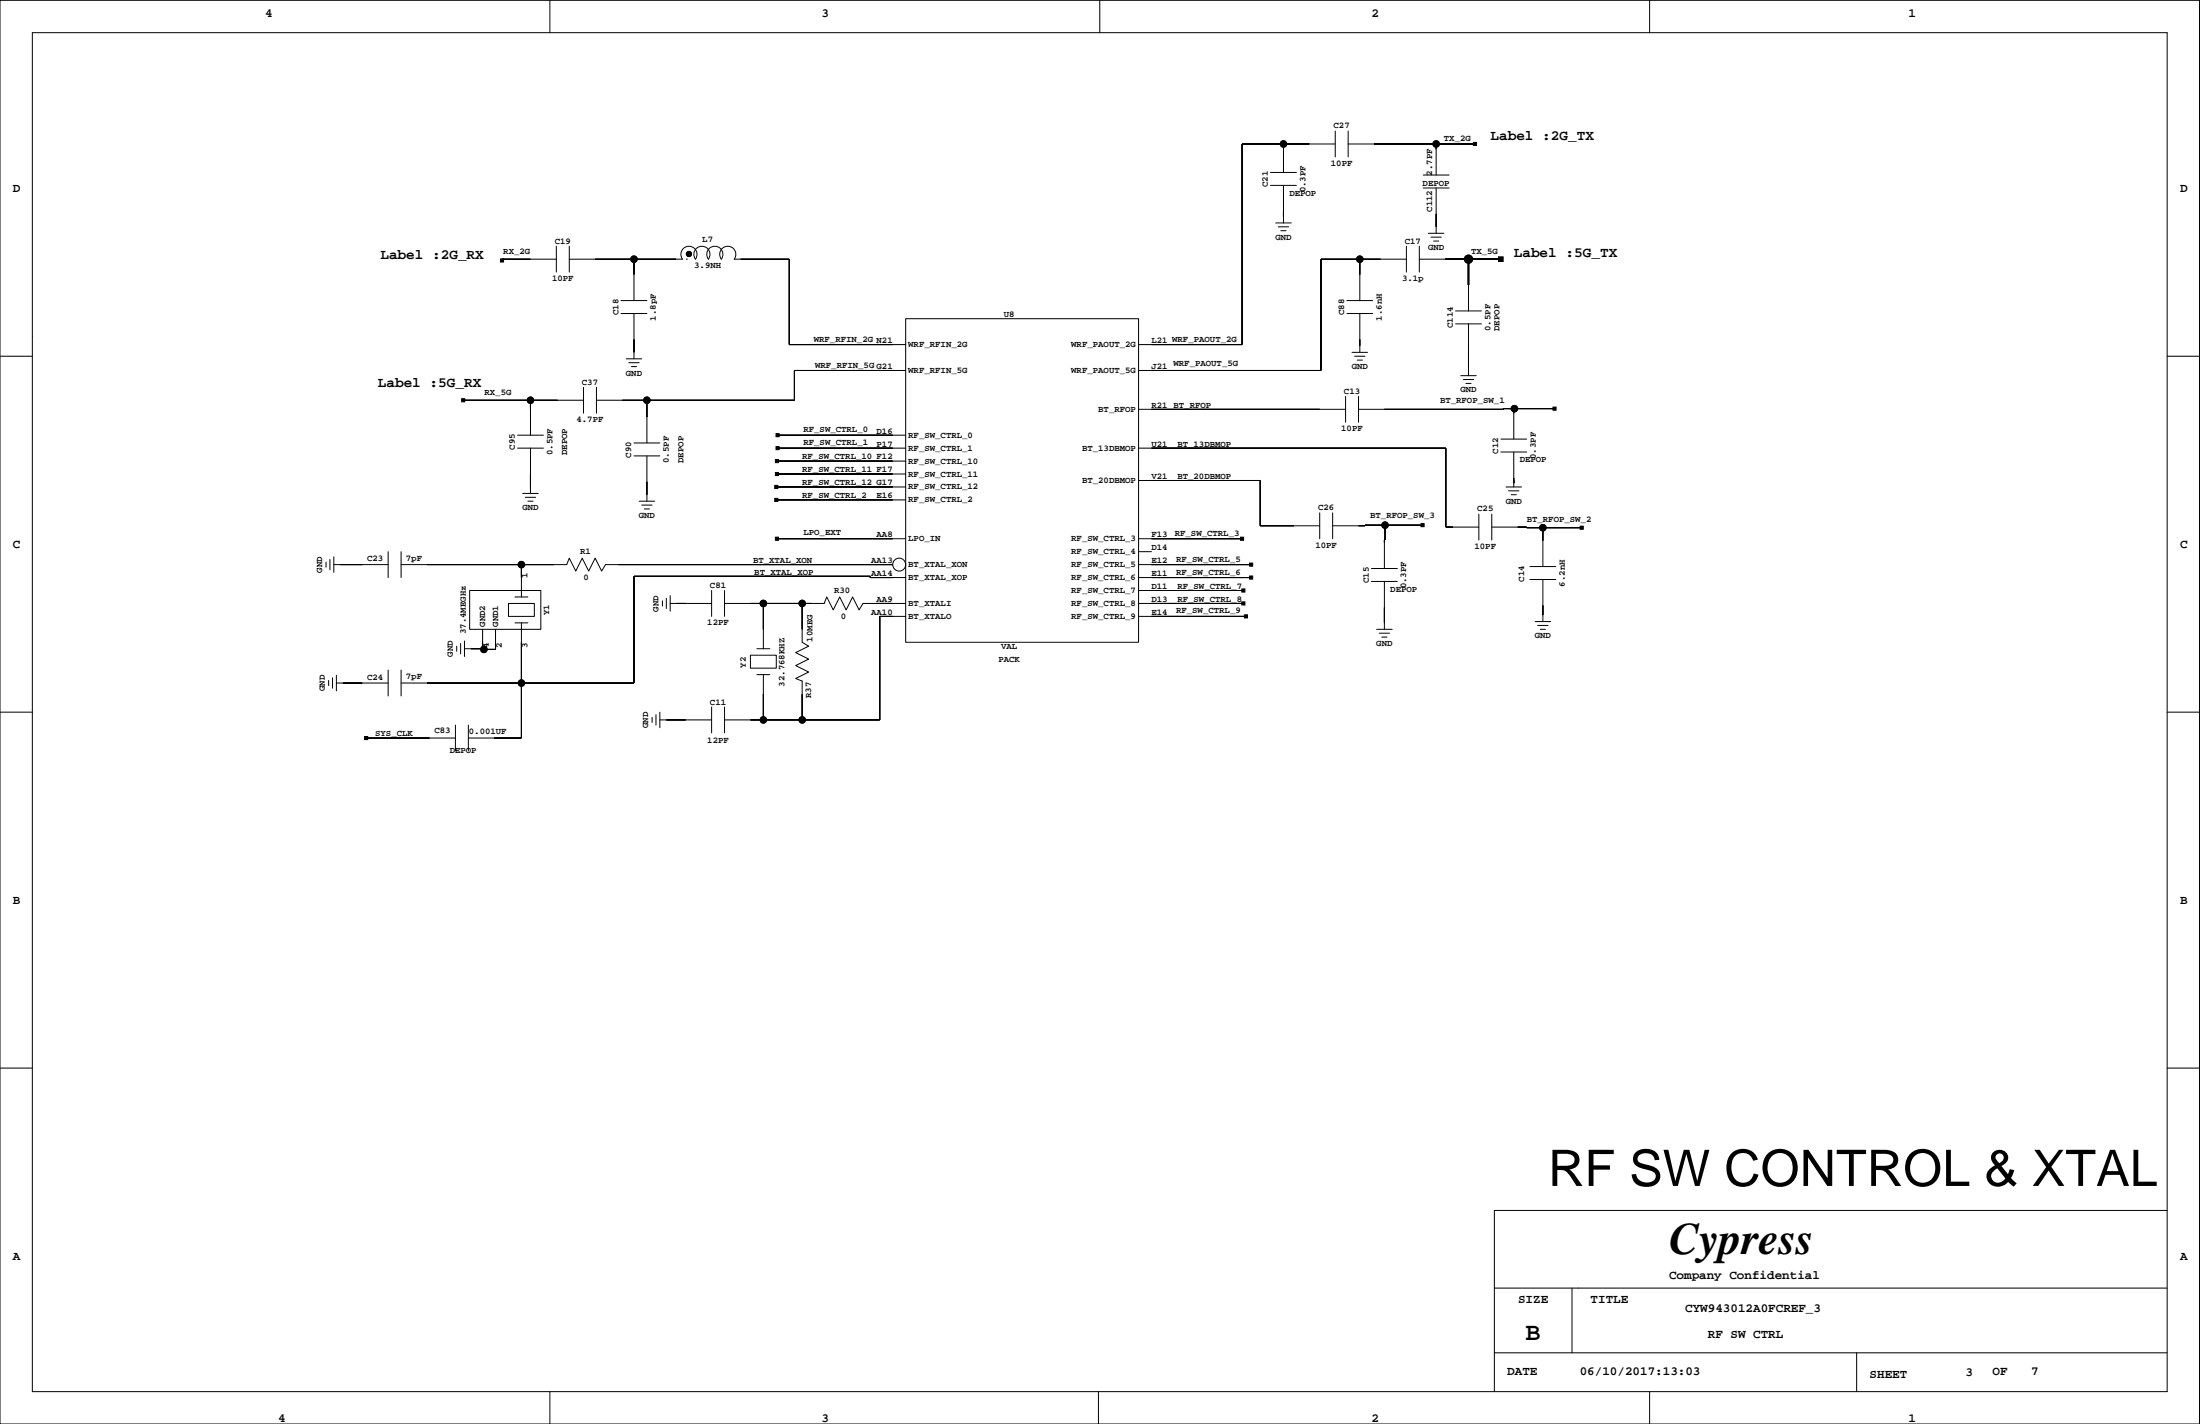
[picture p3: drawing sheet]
<svg xmlns="http://www.w3.org/2000/svg" width="432mm" height="279mm" viewBox="0 0 432 279" stroke-linecap="round" stroke-linejoin="round" font-family="sans-serif">
<g fill="none" stroke="#000" stroke-width=".2">
<path d="M0 .1h431.7v279.3h-431.7zM6.3 6.4h419.1v266.7h-419.1zM107.9 .1v6.3M215.9 .1v6.3M323.8 .1v6.3M249.4 36.4h5.1M249.4 33.8h5.1M251.9 28.3v5.5M251.9 36.4v7.3M262.1 28.3h-18.3v39.3h-20.3M262.1 25.7v5.1M264.6 28.3h24.9"/>
<path d="M264.6 25.7v5.1M279.3 34.3h5.1M279.3 36.9h5.1M281.9 28.3v6M281.9 36.9v8.9M109.2 50.9h-10.7v.2M109.2 48.3v5.1M111.7 50.9h22.3a1.59 1.59 0 0 1 .2-2.2 1.59 1.59 0 0 1 2.1 0 1.59 1.59 0 0 1 .2 2.2 1.59 1.59 0 0 1 .2-2.2 1.59 1.59 0 0 1 2.1 0 1.59 1.59 0 0 1 .2 2.2M111.7 48.3v5.1M121.9 59h5.1M124.4 50.9v8.1M134.7 50.9h.1"/>
<path d="M139 50.9a1.59 1.59 0 0 1 .2-2.2 1.59 1.59 0 0 1 2.2 0 1.59 1.59 0 0 1 .2 2.2 1.59 1.59 0 0 1 .2-2.2 1.59 1.59 0 0 1 2.1 0 1.59 1.59 0 0 1 .2 2.2h10.8v16.7h22.9M250.4 43.7h3M250.9 44.5h2M251.4 45.3h1M264.4 59h5M266.9 50.9v8.1M276 50.9h-16.7v21.8h-35.8M276 48.3v5.1M278.6 50.9h5.1M278.6 48.3v5.1M280.4 45.8h3M280.9 46.5h2"/>
<path d="M281.4 47.3h1M288.2 55.9v5.1M0 69.9h6.3M90.9 78.5h23.6M104.1 78.5v6.9M114.5 76v5.1M117.1 76v5.1M121.9 61.5h5.1M122.9 70.4h3.1M123.4 71.2h2M123.9 71.9h1M124.4 61.5v8.9"/>
<path d="M127 78.5v8.4M177.8 62.5h45.7v63.5h-45.7zM177.8 72.7h-21.9v5.8h-38.8M264.1 77.8v5M264.4 61.5h5M265.4 69.1h3M265.9 69.9h2M266.4 70.7h1M266.6 77.8v5M266.9 61.5v7.6M285.7 63.5h5.1M285.7 61h5.1"/>
<path d="M286.7 73.7h3M287.2 74.5h2M287.7 75.2h1M288.2 63.5v10.2M425.4 69.9h6.3M101.6 87.9h5.1M101.6 85.4h5.1M102.6 96.8h3M103.1 97.6h2M103.6 98.3h1M104.1 87.9v8.9M124.4 89.5h5.1"/>
<path d="M124.4 86.9h5.1M125.4 98.3h3.1M126 99.1h2M126.5 99.9h1M127 89.5v8.8M131.4 87h.1M152.4 95.5h25.4M152.4 98.1h25.4M152.5 90.5h25.3M152.5 93h25.3M152.6 87.9h25.2M152.6 85.4h25.2"/>
<path d="M223.5 87.9h60.3v15.5h6.5M223.5 94.3h23.8v8.9h11.7M223.5 80.3h40.6M294.6 88.7h5.1M294.6 86.2h5.1M295.6 95.5h3M296.1 96.3h2M296.6 97.1h1M297.1 88.7v6.8M297.2 80.2v.6h-.1v5.4M305.1 80.2l-38.5 .1M64 110.3v1"/>
<path d="M64.8 109.8v2M65.5 110.8h10.7M65.5 109.3v3M76.2 108.2v5.1M78.7 110.8h32.5l.5-1.3 1.3 2.6 1.3-2.6 1.2 2.6 1.3-2.6 1.3 2.6 .7-1.3h56.4M78.7 108.2v5.1M92.2 115.9h13.9v7.6h-13.9zM99.8 118.4h5.1v2.5h-5.1zM101.1 117.1h2.5M102.3 110.8v6.3M130 117.9v1M130.8 117.4v2"/>
<path d="M131.5 118.4h8.2M131.5 116.9v3M139.7 115.9v5M142.2 118.4h19.6l.5-1.3 1.2 2.6 1.3-2.6 1.3 2.6 1.2-2.6 1.3 2.6 .8-1.3h8.4M142.2 115.9v5M149.8 118.4v8.9M152.5 105.7h25.3M157.4 118.4v7.6l1.3 .8-2.5 1.3 2.5 1.2-2.5 1.3 2.5 1.3-2.5 1.2 1.2 .5v7.7M175.2 110.8h.1M177.8 113.3h-7v-.2h-46.4v20.9h-45.7M223.5 110.8h22.1M223.5 118.4h20.5"/>
<path d="M223.5 105.7h20.3M223.5 113.3h22.1M223.5 108.2h2.5M223.5 115.9h20.5M259 100.6v5.1M261.6 100.6v5.1M269.2 114.1h5.1M269.2 111.5h5.1M271.7 114.1v9.4M271.8 103l-.1 8.5M279.2 103l-17.6 .2M290.3 100.9v5.1"/>
<path d="M292.8 103.4l17.6 .1M292.8 100.9v5.1M300.3 113.7h5.1M300.3 111.2h5.1M302.8 103.5v7.7M302.8 113.7v8.3M0 139.7h6.3M64.5 133.5v1M65.3 133v2M66 134h10.2M66 132.5v3M76.2 131.5v5.1"/>
<path d="M78.7 131.5v5.1M89.6 126.8v1M90.4 126.3v2M91.2 127.3h3.8v.1M91.2 125.8v3M94.7 123.5v3.9h2.6v-3.9M101.1 122.2h2.5M102.3 122.2v22.6h-10.4M129.5 139.7v3.1M139.7 138.7v5.1M142.2 138.7v5.1M147.3 128.6h5.1v2.5h-5.1z"/>
<path d="M148.6 127.3h2.5M148.6 132.4h2.5M149.8 132.4v8.9M177.8 120.9h-5.1v20.4h-30.5M223.5 120.9h21M270.2 123.5h3M270.7 124.2h2M271.2 125h1M301.3 122h3M301.8 122.7h2M302.3 123.5h1M425.4 139.7h6.3"/>
<path d="M71.9 144.8h17.5M89.4 142.3v5M91.9 142.3v5M128 140.7v1.1M128.7 140.2v2.1M129.5 141.3h10.2M0 209.6h6.3M425.4 209.6h6.3M425.4 237.5h-132.1v35.6M293.3 252.7h132.1M308.5 252.7v12.7M107.9 273.1v6.3"/>
<path d="M215.6 273.1v6.3M293.3 265.4h132.1M323.8 273.1v6.3M364.4 265.4v7.7"/>
<circle cx="251.9" cy="28.3" r=".63"/>
<circle cx="281.9" cy="28.3" r=".63"/>
<circle cx="124.4" cy="50.9" r=".63"/>
<circle cx="135.2" cy="49.8" r=".51"/>
<circle cx="266.9" cy="50.9" r=".63"/>
<circle cx="288.2" cy="50.9" r=".8"/>
<circle cx="104.1" cy="78.5" r=".63"/>
<circle cx="127" cy="78.5" r=".63"/>
<circle cx="297.2" cy="80.2" r=".63"/>
<circle cx="102.3" cy="110.8" r=".63"/>
<circle cx="149.8" cy="118.4" r=".63"/>
<circle cx="157.4" cy="118.4" r=".63"/>
<circle cx="176.5" cy="110.8" r="1.27"/>
<circle cx="271.8" cy="103" r=".63"/>
<circle cx="302.8" cy="103.5" r=".63"/>
<circle cx="95" cy="127.4" r=".63"/>
<circle cx="102.3" cy="134" r=".63"/>
<circle cx="149.8" cy="141.3" r=".63"/>
<circle cx="157.4" cy="141.3" r=".63"/>
</g>
<g fill="#000" stroke="#000" stroke-width=".2">
<path d="M243.8 28.3v39.3z" fill-rule="evenodd"/>
<path d="M251.9 28.3v.5z" fill-rule="evenodd"/>
<path d="M243.8 28.3h8.1z" fill-rule="evenodd"/>
<path d="M251.9 28.3h5.1z" fill-rule="evenodd"/>
<path d="M281.9 28.3v1z" fill-rule="evenodd"/>
<path d="M269.7 28.3h12.2z" fill-rule="evenodd"/>
<path d="M289.2 27.9h.6v.7h-.6z" fill-rule="evenodd"/>
<path d="M281.9 28.3h7.6z" fill-rule="evenodd"/>
<path d="M98.2 50.8h.6v.6h-.6z" fill-rule="evenodd"/>
<path d="M98.5 50.9v.2z" fill-rule="evenodd"/>
<path d="M98.5 50.9h5.6z" fill-rule="evenodd"/>
<path d="M124.4 50.9v3z" fill-rule="evenodd"/>
<path d="M116.8 50.9h7.6z" fill-rule="evenodd"/>
<path d="M124.4 50.9h8.3z" fill-rule="evenodd"/>
<path d="M154.9 50.9v16.7z" fill-rule="evenodd"/>
<path d="M145.4 50.9h9.5z" fill-rule="evenodd"/>
<path d="M251.9 41.5v1z" fill-rule="evenodd"/>
<path d="M259.3 50.9v21.8z" fill-rule="evenodd"/>
<path d="M266.9 50.9v3z" fill-rule="evenodd"/>
<path d="M259.3 50.9h7.6z" fill-rule="evenodd"/>
<path d="M266.9 50.9h4.1z" fill-rule="evenodd"/>
<path d="M281.9 42v2.5z" fill-rule="evenodd"/>
<path d="M294.1 50.4h.9v.9h-.9z" fill-rule="evenodd"/>
<path d="M90.6 78.2h.6v.6h-.6z" fill-rule="evenodd"/>
<path d="M104.1 78.5v1.8z" fill-rule="evenodd"/>
<path d="M90.9 78.5h13.2z" fill-rule="evenodd"/>
<path d="M104.1 78.5h5.3z" fill-rule="evenodd"/>
<path d="M124.4 66.6v2.5z" fill-rule="evenodd"/>
<path d="M122.1 78.5h4.9z" fill-rule="evenodd"/>
<path d="M127 78.5v3.3z" fill-rule="evenodd"/>
<path d="M127 78.5h28.9z" fill-rule="evenodd"/>
<path d="M155.9 72.7v5.8z" fill-rule="evenodd"/>
<path d="M154.9 67.6h20.3z" fill-rule="evenodd"/>
<path d="M155.9 72.7h19.3z" fill-rule="evenodd"/>
<path d="M226 67.6h17.8z" fill-rule="evenodd"/>
<path d="M226 72.7h33.3z" fill-rule="evenodd"/>
<path d="M266.9 66.6v1.3z" fill-rule="evenodd"/>
<path d="M288.2 68.6v3.8z" fill-rule="evenodd"/>
<path d="M104.1 93v2.5z" fill-rule="evenodd"/>
<path d="M127 94.5v2.6z" fill-rule="evenodd"/>
<path d="M152.1 95.2h.6v.7h-.6z" fill-rule="evenodd"/>
<path d="M152.1 97.8h.6v.6h-.6z" fill-rule="evenodd"/>
<path d="M152.2 90.2h.6v.6h-.6z" fill-rule="evenodd"/>
<path d="M152.2 92.7h.6v.6h-.6z" fill-rule="evenodd"/>
<path d="M152.3 87.6h.6v.6h-.6z" fill-rule="evenodd"/>
<path d="M152.3 85.1h.6v.6h-.6z" fill-rule="evenodd"/>
<path d="M152.5 90.5h22.7z" fill-rule="evenodd"/>
<path d="M152.5 93h22.7z" fill-rule="evenodd"/>
<path d="M152.4 95.5h22.8z" fill-rule="evenodd"/>
<path d="M152.6 87.9h22.6z" fill-rule="evenodd"/>
<path d="M152.6 85.4h22.6z" fill-rule="evenodd"/>
<path d="M152.4 98.1h22.8z" fill-rule="evenodd"/>
<path d="M247.3 94.3v8.9z" fill-rule="evenodd"/>
<path d="M226 94.3h21.3z" fill-rule="evenodd"/>
<path d="M226 80.3h33z" fill-rule="evenodd"/>
<path d="M226 87.9h57.8z" fill-rule="evenodd"/>
<path d="M283.8 87.9v15.5z" fill-rule="evenodd"/>
<path d="M271.7 80.3h23.4z" fill-rule="evenodd"/>
<path d="M295.1 80.2v.1z" fill-rule="evenodd"/>
<path d="M297.1 80.8v.3z" fill-rule="evenodd"/>
<path d="M297.1 94.3v.5z" fill-rule="evenodd"/>
<path d="M297.1 93.8v1z" fill-rule="evenodd"/>
<path d="M297.1 80.8h.1z" fill-rule="evenodd"/>
<path d="M297.2 80.2v.6z" fill-rule="evenodd"/>
<path d="M295.1 80.2h2.1z" fill-rule="evenodd"/>
<path d="M304.8 79.9h.6v.6h-.6z" fill-rule="evenodd"/>
<path d="M297.2 80.2h7.9z" fill-rule="evenodd"/>
<path d="M66.8 110.8h4.3z" fill-rule="evenodd"/>
<path d="M83.8 110.8h18.5z" fill-rule="evenodd"/>
<path d="M102.3 110.8v2.5z" fill-rule="evenodd"/>
<path d="M102.3 110.8h6.4z" fill-rule="evenodd"/>
<path d="M124.4 113.1v20.9z" fill-rule="evenodd"/>
<path d="M132.8 118.4h1.8z" fill-rule="evenodd"/>
<path d="M149.8 118.4v5.1z" fill-rule="evenodd"/>
<path d="M147.3 118.4h2.5z" fill-rule="evenodd"/>
<path d="M149.8 118.4h7.6z" fill-rule="evenodd"/>
<path d="M152.2 105.4h.6v.6h-.6z" fill-rule="evenodd"/>
<path d="M157.4 118.4v5.1z" fill-rule="evenodd"/>
<path d="M157.4 118.4h1.8z" fill-rule="evenodd"/>
<path d="M124.4 113.1h46.4z" fill-rule="evenodd"/>
<path d="M170.8 113.1v.2z" fill-rule="evenodd"/>
<path d="M152.5 105.7h22.7z" fill-rule="evenodd"/>
<path d="M121.4 110.8h53.8z" fill-rule="evenodd"/>
<path d="M171.9 118.4h3.3z" fill-rule="evenodd"/>
<path d="M170.8 113.3h4.4z" fill-rule="evenodd"/>
<path d="M243.5 105.4h.6v.6h-.6z" fill-rule="evenodd"/>
<path d="M243.7 115.6h.6v.6h-.6z" fill-rule="evenodd"/>
<path d="M243.7 118.1h.6v.6h-.6z" fill-rule="evenodd"/>
<path d="M226 105.7h17.8z" fill-rule="evenodd"/>
<path d="M226 115.9h18z" fill-rule="evenodd"/>
<path d="M226 118.4h18z" fill-rule="evenodd"/>
<path d="M245.3 110.5h.6v.6h-.6z" fill-rule="evenodd"/>
<path d="M245.3 113h.6v.6h-.6z" fill-rule="evenodd"/>
<path d="M226 110.8h19.6z" fill-rule="evenodd"/>
<path d="M226 113.3h19.6z" fill-rule="evenodd"/>
<path d="M247.3 103.2h6.6z" fill-rule="evenodd"/>
<path d="M266.6 103.2h1.3z" fill-rule="evenodd"/>
<path d="M267.9 103v.2z" fill-rule="evenodd"/>
<path d="M271.7 106v.5z" fill-rule="evenodd"/>
<path d="M271.7 119.2v3z" fill-rule="evenodd"/>
<path d="M271.7 106h.1z" fill-rule="evenodd"/>
<path d="M267.9 103h3.9z" fill-rule="evenodd"/>
<path d="M271.8 103v3z" fill-rule="evenodd"/>
<path d="M278.9 102.7h.6v.6h-.6z" fill-rule="evenodd"/>
<path d="M271.8 103h7.4z" fill-rule="evenodd"/>
<path d="M283.8 103.4h1.4z" fill-rule="evenodd"/>
<path d="M297.9 103.4h1.8z" fill-rule="evenodd"/>
<path d="M299.7 103.4v.1z" fill-rule="evenodd"/>
<path d="M302.8 118.8v1.9z" fill-rule="evenodd"/>
<path d="M299.7 103.5h3.1z" fill-rule="evenodd"/>
<path d="M302.8 103.5v2.6z" fill-rule="evenodd"/>
<path d="M310.1 103.2h.6v.6h-.6z" fill-rule="evenodd"/>
<path d="M302.8 103.5h7.6z" fill-rule="evenodd"/>
<path d="M67.3 134h3.8z" fill-rule="evenodd"/>
<path d="M94.7 126v1.4z" fill-rule="evenodd"/>
<path d="M95 127.3v.1z" fill-rule="evenodd"/>
<path d="M94.7 127.4h.3z" fill-rule="evenodd"/>
<path d="M92.4 127.3h2.6z" fill-rule="evenodd"/>
<path d="M97.3 126v1.4z" fill-rule="evenodd"/>
<path d="M95 127.4h2.3z" fill-rule="evenodd"/>
<path d="M83.8 134h18.5z" fill-rule="evenodd"/>
<path d="M102.3 134v10.8z" fill-rule="evenodd"/>
<path d="M102.3 126v8z" fill-rule="evenodd"/>
<path d="M102.3 134h22.1z" fill-rule="evenodd"/>
<path d="M149.8 136.2v5.1z" fill-rule="evenodd"/>
<path d="M157.4 136.2v5.1z" fill-rule="evenodd"/>
<path d="M172.7 120.9v20.4z" fill-rule="evenodd"/>
<path d="M172.7 120.9h2.5z" fill-rule="evenodd"/>
<path d="M244.2 120.6h.7v.6h-.7z" fill-rule="evenodd"/>
<path d="M226 120.9h18.5z" fill-rule="evenodd"/>
<path d="M71.6 144.5h.6v.6h-.6z" fill-rule="evenodd"/>
<path d="M71.9 144.8h12.4z" fill-rule="evenodd"/>
<path d="M97 144.8h5.3z" fill-rule="evenodd"/>
<path d="M130.8 141.3h3.8z" fill-rule="evenodd"/>
<path d="M147.3 141.3h2.5z" fill-rule="evenodd"/>
<path d="M149.8 141.3h7.6z" fill-rule="evenodd"/>
<path d="M157.4 141.3h15.3z" fill-rule="evenodd"/>
<circle cx="251.9" cy="28.3" r=".63"/>
<circle cx="281.9" cy="28.3" r=".63"/>
<circle cx="124.4" cy="50.9" r=".63"/>
<circle cx="135.2" cy="49.8" r=".51"/>
<circle cx="266.9" cy="50.9" r=".63"/>
<circle cx="288.2" cy="50.9" r=".8"/>
<circle cx="104.1" cy="78.5" r=".63"/>
<circle cx="127" cy="78.5" r=".63"/>
<circle cx="297.2" cy="80.2" r=".63"/>
<circle cx="102.3" cy="110.8" r=".63"/>
<circle cx="149.8" cy="118.4" r=".63"/>
<circle cx="157.4" cy="118.4" r=".63"/>
<circle cx="271.8" cy="103" r=".63"/>
<circle cx="302.8" cy="103.5" r=".63"/>
<circle cx="95" cy="127.4" r=".63"/>
<circle cx="102.3" cy="134" r=".63"/>
<circle cx="149.8" cy="141.3" r=".63"/>
<circle cx="157.4" cy="141.3" r=".63"/>
</g>
<g fill="#000" stroke="#000" stroke-width=".3">
<path d="M288.2 50.9v5z" fill-rule="evenodd"/>
<path d="M283.7 50.9h4.5z" fill-rule="evenodd"/>
<path d="M288.2 50.9h6.4z" fill-rule="evenodd"/>
</g>
<path d="M283.7 50.9h10.9M288.2 50.9v5" fill="none" stroke="#000" stroke-width=".3"/>
<text font-size="9.9" x="303.8" y="232.7">RF SW CONTROL &amp; XTAL</text>
<text font-size="8.8" x="327.6" y="246.1">Cypress</text>
<text font-size="4.9" x="299.4" y="263">B</text>
<g font-size="2.8">
<text x="292.5" y="27.5">Label :2G_TX</text>
<text x="74.7" y="50.9">Label :2G_RX</text>
<text x="297.1" y="50.3">Label :5G_TX</text>
<text x="74.2" y="76">Label :5G_RX</text>
</g>
<g font-size="2.5">
<text x="52.1" y="3.4">4</text>
<text x="161.3" y="3.4">3</text>
<text x="269.2" y="3.4">2</text>
<text x="374.6" y="3.4">1</text>
<text x="2.5" y="37.7">D</text>
<text x="427.9" y="37.7">D</text>
<text x="2.5" y="107.5">C</text>
<text x="427.9" y="107.5">C</text>
<text x="2.5" y="177.4">B</text>
<text x="427.9" y="177.4">B</text>
<text x="2.5" y="247.2">A</text>
<text x="327.6" y="251">Company Confidential</text>
<text x="427.9" y="247.2">A</text>
<text x="298" y="255.7">SIZE</text>
<text x="312.2" y="255.7">TITLE</text>
<text x="330.8" y="257.4">CYW943012A0FCREF_3</text>
<text x="335.2" y="262.5">RF SW CTRL</text>
<text x="295.8" y="269.7">DATE</text>
<text x="310.1" y="269.8">06/10/2017:13:03</text>
<text x="391.1" y="269.7">OF</text>
<text x="398.7" y="269.8">7</text>
<text x="366.9" y="270.3">SHEET</text>
<text x="385.8" y="270.1">3</text>
<text x="54.6" y="279">4</text>
<text x="161.3" y="279">3</text>
<text x="269.2" y="279">2</text>
<text x="374.6" y="279">1</text>
</g>
<g font-size="1.8">
<text x="261.8" y="25.2">C27</text>
<text x="283.4" y="27.7">TX_2G</text>
<text x="261.2" y="32.6">10PF</text>
<text x="281.1" y="34.5" transform="rotate(-90 281.1 34.5)">2.7PF</text>
<text x="248.9" y="36.7" transform="rotate(-90 248.9 36.7)">C21</text>
<text x="253.1" y="38.4">DEPOP</text>
<text x="256.2" y="37.8" transform="rotate(-90 256.2 37.8)">0.3PF</text>
<text x="279.2" y="36.6">DEPOP</text>
<text x="281.1" y="41.5" transform="rotate(-90 281.1 41.5)">C112</text>
<text x="108.9" y="47.8">C19</text>
<text x="137.8" y="47.5">L7</text>
<text x="250.3" y="47">GND</text>
<text x="275.7" y="47.8">C17</text>
<text x="98.8" y="49.8">RX_2G</text>
<text x="136.3" y="52.6">3.9NH</text>
<text x="280.3" y="49.1">GND</text>
<text x="288.7" y="49.8">TX_5G</text>
<text x="108.3" y="55.2">10PF</text>
<text x="275.2" y="55.2">3.1p</text>
<text x="121.4" y="61.8" transform="rotate(-90 121.4 61.8)">C18</text>
<text x="128.7" y="62.9" transform="rotate(-90 128.7 62.9)">1.8pF</text>
<text x="197" y="62.2">U8</text>
<text x="263.8" y="61.8" transform="rotate(-90 263.8 61.8)">C88</text>
<text x="271.2" y="62.9" transform="rotate(-90 271.2 62.9)">1.6nH</text>
<text x="285.2" y="64.4" transform="rotate(-90 285.2 64.4)">C114</text>
<text x="292.5" y="64.9" transform="rotate(-90 292.5 64.9)">0.5PF</text>
<text x="294.3" y="64.9" transform="rotate(-90 294.3 64.9)">DEPOP</text>
<text x="159.7" y="67">WRF_RFIN_2G N21</text>
<text x="178.3" y="68.1">WRF_RFIN_2G</text>
<text x="210.3" y="68.1">WRF_PAOUT_2G</text>
<text x="226" y="67.3">L21 WRF_PAOUT_2G</text>
<text x="230.3" y="71.9">WRF_PAOUT_5G</text>
<text x="95.1" y="77.6">RX_5G</text>
<text x="114.2" y="75.5">C37</text>
<text x="122.8" y="73.7">GND</text>
<text x="160" y="72.1">WRF_RFIN_5G G21</text>
<text x="178.3" y="73.2">WRF_RFIN_5G</text>
<text x="210.3" y="73.2">WRF_PAOUT_5G</text>
<text x="226" y="72.4">J21</text>
<text x="263.8" y="77.2">C13</text>
<text x="265.3" y="72.4">GND</text>
<text x="286.6" y="77">GND</text>
<text x="113.2" y="82.8">4.7PF</text>
<text x="215.6" y="80.8">BT_RFOP</text>
<text x="226" y="80">R21 BT_RFOP</text>
<text x="282.6" y="79">BT_RFOP_SW_1</text>
<text x="101.1" y="88.2" transform="rotate(-90 101.1 88.2)">C95</text>
<text x="108.4" y="89.3" transform="rotate(-90 108.4 89.3)">0.5PF</text>
<text x="111.3" y="89.3" transform="rotate(-90 111.3 89.3)">DEPOP</text>
<text x="123.9" y="89.8" transform="rotate(-90 123.9 89.8)">C90</text>
<text x="157.7" y="87.4">RF_SW_CTRL_1</text>
<text x="157.7" y="84.8">RF_SW_CTRL_0</text>
<text x="172" y="87.6">P17</text>
<text x="172" y="85.1">D16</text>
<text x="178.3" y="85.9">RF_SW_CTRL_0</text>
<text x="178.3" y="88.4">RF_SW_CTRL_1</text>
<text x="212.4" y="88.4">BT_13DBMOP</text>
<text x="226" y="87.6">U21</text>
<text x="231.1" y="87.6">BT_13DBMOP</text>
<text x="263.3" y="84.6">10PF</text>
<text x="294.1" y="89" transform="rotate(-90 294.1 89)">C12</text>
<text x="131.3" y="90.8" transform="rotate(-90 131.3 90.8)">0.5PF</text>
<text x="134.2" y="90.8" transform="rotate(-90 134.2 90.8)">DEPOP</text>
<text x="157.4" y="90.2">RF_SW_CTRL_10 F12</text>
<text x="157.4" y="92.7">RF_SW_CTRL_11 F17</text>
<text x="157.4" y="95.2">RF_SW_CTRL_12 G17</text>
<text x="178.3" y="91">RF_SW_CTRL_10</text>
<text x="178.3" y="93.5">RF_SW_CTRL_11</text>
<text x="212.4" y="94.8">BT_20DBMOP</text>
<text x="226" y="94">V21</text>
<text x="231.1" y="94">BT_20DBMOP</text>
<text x="298.3" y="90.7">DEPOP</text>
<text x="301.4" y="90.1" transform="rotate(-90 301.4 90.1)">0.3PF</text>
<text x="102.5" y="100.1">GND</text>
<text x="125.4" y="101.6">GND</text>
<text x="157.4" y="97.8">RF_SW_CTRL_2</text>
<text x="172" y="97.8">E16</text>
<text x="178.3" y="96">RF_SW_CTRL_12</text>
<text x="178.3" y="98.6">RF_SW_CTRL_2</text>
<text x="258.7" y="100.1">C26</text>
<text x="268.9" y="101.6">BT_RFOP_SW_3</text>
<text x="289.9" y="100.4">C25</text>
<text x="295.5" y="98.8">GND</text>
<text x="157.7" y="104.9">LPO_EXT</text>
<text x="172" y="105.4">AA8</text>
<text x="178.3" y="106.2">LPO_IN</text>
<text x="210.3" y="106.2">RF_SW_CTRL_3</text>
<text x="226" y="105.4">F13</text>
<text x="226" y="107.9">D14</text>
<text x="230.6" y="105.1">RF_SW_CTRL_3</text>
<text x="258.2" y="107.5">10PF</text>
<text x="289.4" y="107.7">10PF</text>
<text x="299.7" y="102.3">BT_RFOP_SW_2</text>
<text x="63.2" y="112.4" transform="rotate(-90 63.2 112.4)">GND</text>
<text x="72.1" y="110">C23</text>
<text x="79.7" y="110">7pF</text>
<text x="103.6" y="113.3" transform="rotate(-90 103.6 113.3)">1</text>
<text x="113.9" y="108.7">R1</text>
<text x="114.5" y="113.8">0</text>
<text x="147.8" y="110.5">BT_XTAL_XON</text>
<text x="148" y="112.8">BT_XTAL_XOP</text>
<text x="171" y="113">AA14</text>
<text x="171" y="110.5">AA13</text>
<text x="178.3" y="111.3">BT_XTAL_XON</text>
<text x="178.3" y="113.8">BT_XTAL_XOP</text>
<text x="210.3" y="108.7">RF_SW_CTRL_4</text>
<text x="210.3" y="111.3">RF_SW_CTRL_5</text>
<text x="210.3" y="113.8">RF_SW_CTRL_6</text>
<text x="226" y="113">E11</text>
<text x="226" y="110.5">E12</text>
<text x="230.8" y="110.2">RF_SW_CTRL_5</text>
<text x="230.8" y="112.8">RF_SW_CTRL_6</text>
<text x="129.2" y="120" transform="rotate(-90 129.2 120)">GND</text>
<text x="139.4" y="115.3">C81</text>
<text x="163.7" y="116.4">R30</text>
<text x="172" y="118.1">AA9</text>
<text x="178.3" y="118.9">BT_XTALI</text>
<text x="210.3" y="116.4">RF_SW_CTRL_7</text>
<text x="210.3" y="118.9">RF_SW_CTRL_8</text>
<text x="226" y="118.1">D13</text>
<text x="226" y="115.5">D11</text>
<text x="231.1" y="115.5">RF_SW_CTRL_7</text>
<text x="231.1" y="118.1">RF_SW_CTRL_8</text>
<text x="268.7" y="114.4" transform="rotate(-90 268.7 114.4)">C15</text>
<text x="272.9" y="116.1">DEPOP</text>
<text x="276" y="115.5" transform="rotate(-90 276 115.5)">0.3PF</text>
<text x="299.1" y="114.1" transform="rotate(-90 299.1 114.1)">C14</text>
<text x="307.1" y="115.1" transform="rotate(-90 307.1 115.1)">6.2nH</text>
<text x="91.4" y="124.4" transform="rotate(-90 91.4 124.4)">37.4MEGHz</text>
<text x="95.2" y="123" transform="rotate(-90 95.2 123)">GND2</text>
<text x="97.8" y="123" transform="rotate(-90 97.8 123)">GND1</text>
<text x="107.8" y="120.7" transform="rotate(-90 107.8 120.7)">Y1</text>
<text x="138.8" y="122.7">12PF</text>
<text x="159.5" y="125.9" transform="rotate(-90 159.5 125.9)">10MEG</text>
<text x="165" y="121.4">0</text>
<text x="171" y="120.6">AA10</text>
<text x="178.3" y="121.4">BT_XTALO</text>
<text x="210.3" y="121.4">RF_SW_CTRL_9</text>
<text x="226" y="120.6">E14</text>
<text x="230.8" y="120.4">RF_SW_CTRL_9</text>
<text x="301.2" y="125.2">GND</text>
<text x="88.9" y="128.9" transform="rotate(-90 88.9 128.9)">GND</text>
<text x="95.9" y="127.1" transform="rotate(-90 95.9 127.1)">4</text>
<text x="98.5" y="127.1" transform="rotate(-90 98.5 127.1)">2</text>
<text x="103.6" y="127.1" transform="rotate(-90 103.6 127.1)">3</text>
<text x="146.4" y="131" transform="rotate(-90 146.4 131)">Y2</text>
<text x="196" y="129.8">PACK</text>
<text x="196.5" y="127.3">VAL</text>
<text x="270.1" y="126.8">GND</text>
<text x="63.7" y="135.6" transform="rotate(-90 63.7 135.6)">GND</text>
<text x="72.1" y="133.4">C24</text>
<text x="79.7" y="133.2">7pF</text>
<text x="154" y="134.7" transform="rotate(-90 154 134.7)">32.768KHZ</text>
<text x="159.2" y="137" transform="rotate(-90 159.2 137)">R37</text>
<text x="85.3" y="143.8">C83</text>
<text x="127.2" y="142.8" transform="rotate(-90 127.2 142.8)">GND</text>
<text x="139.4" y="138.3">C11</text>
<text x="73.6" y="144.5">SYS_CLK</text>
<text x="88.3" y="147.8">DEPOP</text>
<text x="92" y="144">0.001UF</text>
<text x="138.8" y="145.7">12PF</text>
</g>
</svg>
